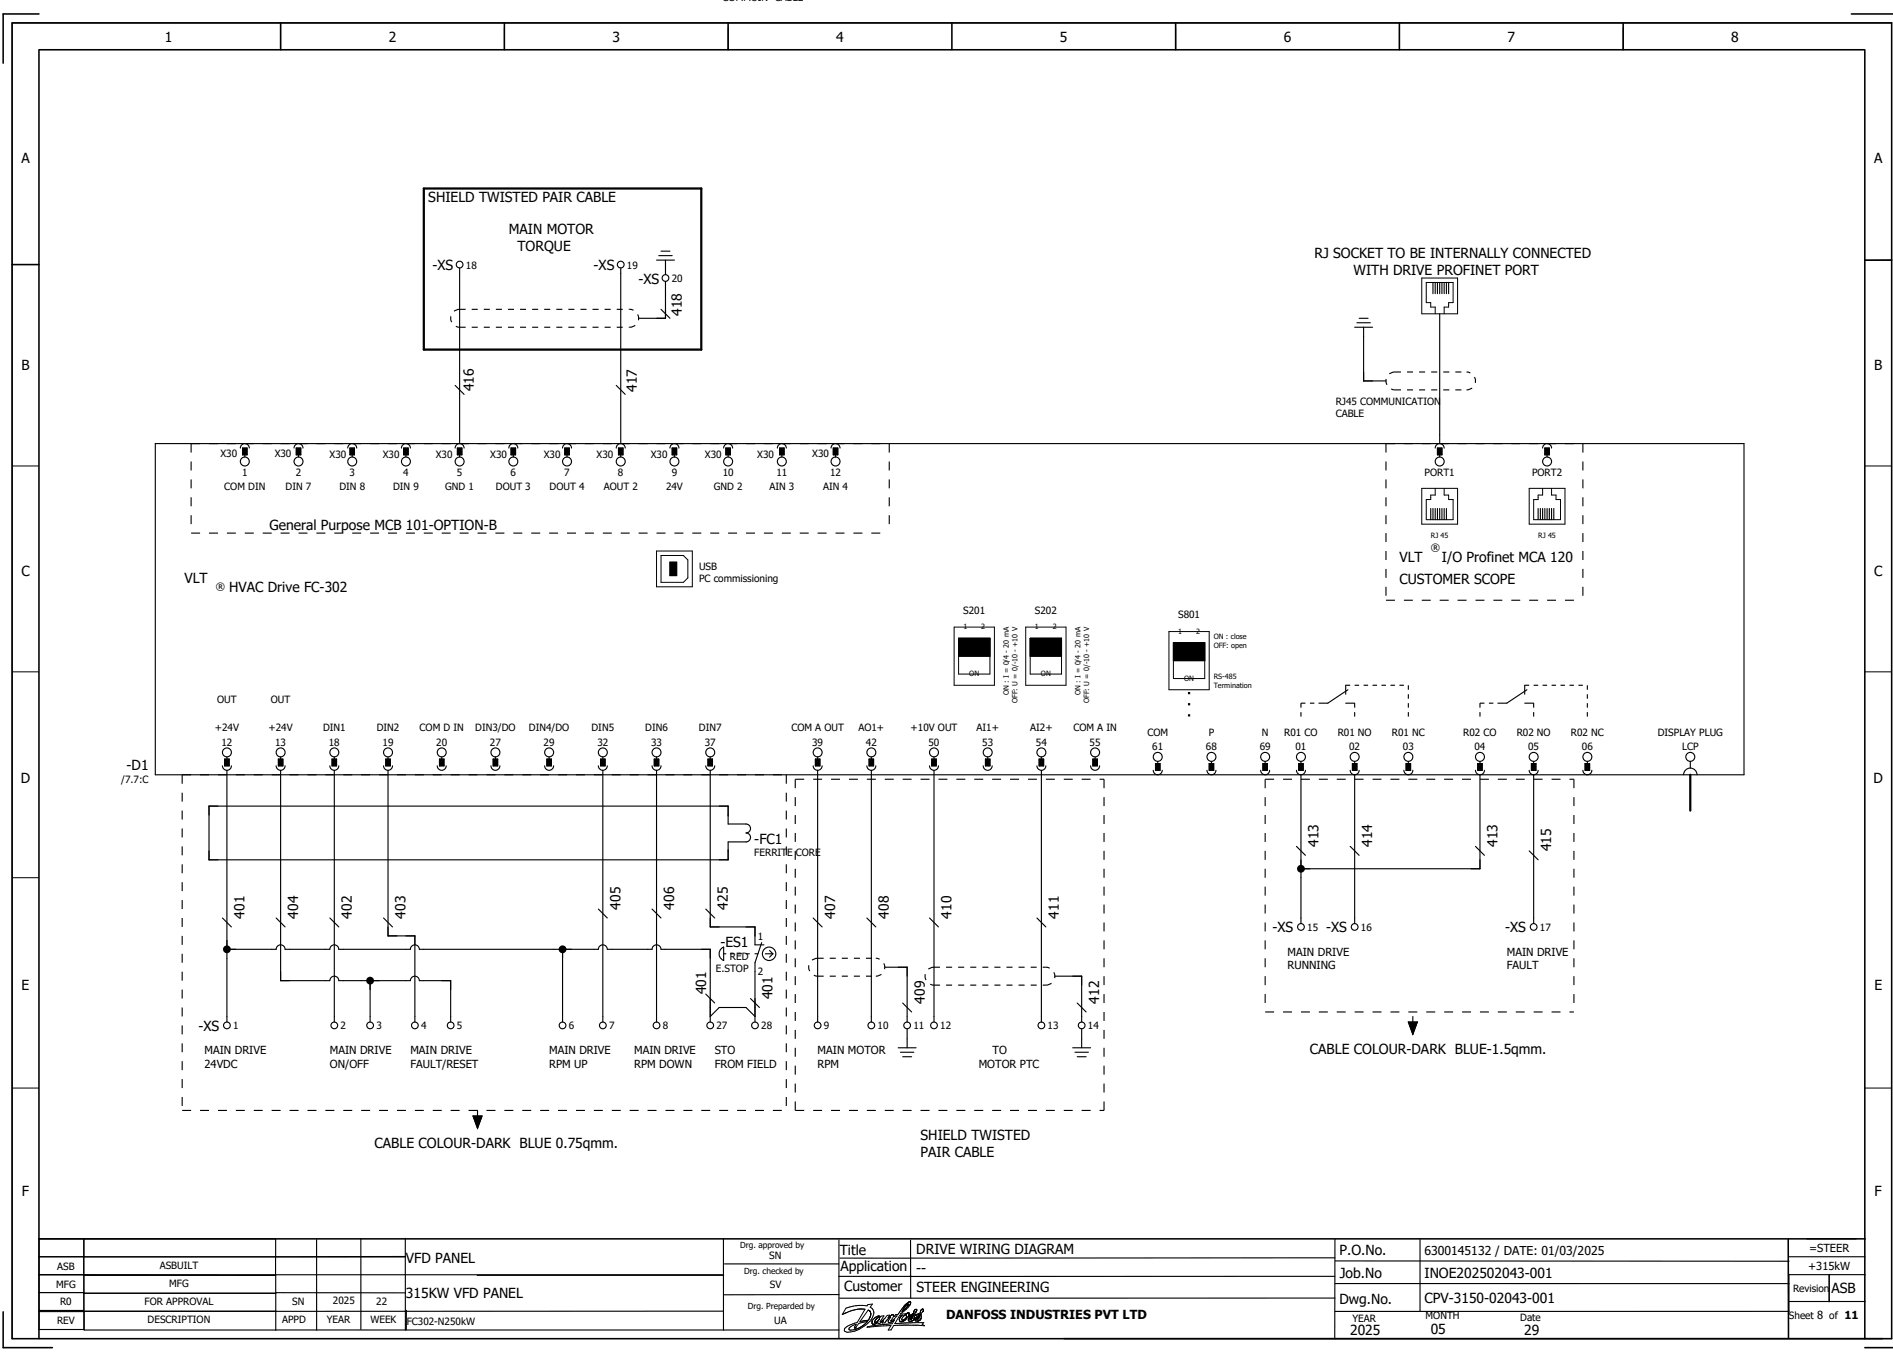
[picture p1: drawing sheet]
<svg xmlns="http://www.w3.org/2000/svg" width="423mm" height="305mm" viewBox="0 0 423 305" stroke-linecap="round" stroke-linejoin="round" font-family="sans-serif">
<g fill="none" stroke="#000" stroke-width=".35">
<path d="M2.7 5.1h420v294h-420zM8.7 3.1h-8v11M62.7 5.1v6M112.7 5.1v6M162.7 5.1v6M212.7 5.1v6M262.7 5.1v6M312.7 5.1v6M362.7 5.1v6M413.7 3.1h9.4M2.7 59.1h6M416.7 58.1h6"/>
<path d="M8.7 276.8h408M399.6 276.9l.1 22M.7 293.1v8h11M8.7 299.1v-288h408v288M90.6 280.8h-29M408.7 284.8v6M416.7 301.1h6.4"/>
</g>
<g fill="none" stroke="#000" stroke-width=".22">
<path d="M62.7 5.1v6M112.7 6.1v5M162.7 6.1v5M262.7 6.1v5M312.7 6.1v5M362.7 6.1v5M422.7 5.1h-420v294M422.7 58.1l-6 .1M317.7 62.1h8v8h-8zM320.7 70.1v-1.5h-1v-1h-1v-4.5h6v4.5h-1v1h-1v1.5M2.7 104.1h6M317.7 109.1h8v8h-8z"/>
<path d="M320.7 109.1v1.5h-1v1h-1v4.5h6v-4.5h-1v-1h-1v-1.5M341.7 109.1h8v8h-8zM344.7 109.1v1.5h-1v1h-1v4.5h6v-4.5h-1v-1h-1v-1.5M416.7 104.1h6M146.7 123.1h8v8h-8zM147.7 124.1h5l1 1v4l-1 1h-5zM149.7 125.6h1.5v3h-1.5zM2.7 150.1h6M213.2 140.1h9v13h-9zM214.2 142.6h7v8h-7zM214.2 146.6h7M229.2 140.1h9v13h-9z"/>
<path d="M230.2 142.6h7v8h-7zM230.2 146.6h7M261.2 141.1h9v13h-9zM262.2 143.6h7v8h-7zM262.2 147.6h7M416.7 150.1h6M2.7 196.1h6M2.7 243.1h6M416.7 243.1h6M189.8 296.7l.7-.5 .9-.3-.5 .7 .2 .1 .8-1 2-.4-1.3 1.1-1.6 .7a1.18 1.18 0 0 1-1.3-.1zM191.1 296.7h.1M191.8 296.8h-.1"/>
<path d="M193.1 295.1h.1M193.4 295.1h.1M194 292.7l-1.8 2.6 1.9-.3M194 292.7h.1M194 292.7l.1 .1M194.1 294.9v.1M194.1 292.8l.3 .2M194.2 292.8h.1M194.2 292.9h.1M194.3 294.6h.1M194.3 294.5l-.2 .4M194.4 293h.1"/>
<path d="M194.4 294.4l-.1 .1M194.4 294.3h.1M194.4 294.3v.1M194.4 293l.1 .1M194.5 293.1v.2M194.5 293.1h.1M194.5 294.2h.1M194.5 294.2l-.1 .1M194.5 293.2v.1M194.5 294h.1M194.5 294v.2M194.5 293.3v.7"/>
<path d="M194.6 293.4h.1M194.6 293.9h.1M194.9 295.6h.1M194.9 295.5h.1M194.9 295.8v-.7a1.84 1.84 0 0 0-1.4 1 5.5 5.5 0 0 1-4.6 1.4l-.2-.4M194.9 295.8l.1 .1M194.9 295.8h.1M195 295.8h.1M195.5 295.8l-.5 .1M195.5 295.8h.1M195.5 295.2l.1 .3 .3-.1M195.5 295.2h.1"/>
<path d="M195.6 295.1h.1M195.6 295.1l-.1 .1M195.6 295.8h.1M195.7 295.8h-.1M195.7 294.9l-.1 .2M195.7 295.5h.1M195.7 294.9h.1M195.7 295.7h.1M195.8 294.8h.1M195.8 294.8l-.1 .1M195.8 295.5h.1M195.9 295.7l-.2 .1"/>
<path d="M195.9 295.7h.1M195.9 295.4h.1M195.9 294.6l-.1 .2M195.9 294.6h.1M196 294.2h.1M196 295.4h-.1M196 295.3v.1M196.1 295.3h.1M196.1 295.2l-.1 .1M196.1 295.2h.1M196.2 294.4l-.3 .2M196.3 294.4h.2v.3"/>
<path d="M196.3 294.4h-.1M196.3 294.1h.1M196.5 294.7l-.3 .5M196.5 294.8h.1M196.5 294.5h.1M196.6 294.5h-.1M196.6 294.2h.1M196.7 294.2h.1M196.7 295.3h.1M196.7 294.2l-.5-.1-1.1 .8-.5 .1a1.86 1.86 0 0 0 .2-2.7l-.3-.2 .5-.7-1.1 .1-.1 .3h-2.6l-2.2 .5-.8 1.4 2.8-1 1.1-.2h1.2l-1.7 3a4.2 4.2 0 0 0-2.9 1.6M196.8 294.3l.1-.2 .6-.1-.8 1.3M198.2 295h.1"/>
<path d="M199 294.3h.1M199 294.3l-1.3 1.3h-.5l.3-.5-.7 .5a.39 .39 0 0 1-.4 .2 .39 .39 0 0 1-.3-.3l-.2 .2M199 294.3l-.5 .9a.39 .39 0 0 0 .3 .3 .39 .39 0 0 0 .4-.1M199.1 296.2h.1M199.1 295.1h.1M199.2 295.4h.1M199.2 295.4l.7-.5-.5 .9-4.2 .4-1.4 .2v.2l5.3-.4M199.3 293.8l-.8 .7 .3-.6h-.5l-.9 1-.7 .4M199.3 293.8h.1M199.6 293.8h.1M199.7 294.1h.1M200 295.8l6.4-.3-.3 .4 .5 .3h-6.9l-.6 1h-.6l.6-1"/>
<path d="M200 295.7v.1M201 295v.1M201 294.7h.1M201 294.6v.1M201.1 295.2h.1M201.1 294.4v.1M201.1 295.3h.2M201.2 294.4h-.1M201.2 294.3v.1M201.3 294.3l-.3 .5 .1 .5M201.3 294.2v.1M201.3 294.2l.4-.4-.7 .1-1 1.8"/>
<path d="M201.6 293v.1M201.7 295.3h.1M202.1 291.8l-1.4 1.9h-.6l-.2 .4 .6-.1-1.4 1.2 .6-1.1a.28 .28 0 0 0-.1-.3 .28 .28 0 0 0-.3 0M202.1 294l-.1 .1M202.1 293.9l-.6 .9 .3 .2 .4-.2M202.1 291.8h.1M202.1 292.2h.1M202.2 291.7h.1M202.2 291.7l-.1 .1M202.2 294.8h.1M202.2 292l-.6 1M202.2 293.8l-.1 .1"/>
<path d="M202.2 295h.1M202.2 291.6v.1M202.2 291.6h.1M202.2 292h.1M202.3 293.8h-.1M202.3 291.6h.1M202.3 291.5v.1M202.4 291.8l-.1 .1M202.5 291.4l-.2 .1M202.5 292.3l-.9 .8M202.5 294.8l-.7 .5h-.6M202.5 292.3h.1"/>
<path d="M202.5 294.5l-.3 .3M202.5 291.4h.1M202.5 294.4v.1M202.5 294.7v.1M202.5 294l.1 .3M202.5 294h.1M202.5 292.2v.1M202.5 292.2h.1M202.5 293.7v.1M202.6 291.3l-.1 .1M202.6 293.6l-.1 .4M202.6 293.6h.1"/>
<path d="M202.6 294.2h.1M202.6 291.6l-.4 .4M202.6 294.3l-.1 .1M202.6 292.1v.1M202.6 293.5v.1M202.6 292.1l-.1 .1M202.6 291.5l.4-.1-.2 .6M202.6 291.5v.1M202.7 291.2l-.2 .2M202.7 293.5h-.1M202.7 293.5h.1M202.7 291.2h.1"/>
<path d="M202.7 292l-.1 .1M202.7 292h.1M202.8 293.4h.1M202.8 293.4l-.1 .1M202.8 293.4h.4l-.2 .6h.2M202.8 291.8v.1M202.8 291.8h.1M202.9 293.3v.1M202.9 291.6h.1M203 291.6h.1M203 295.1l.3 .1h.5M203 294.7h.1"/>
<path d="M203 295.1h.1M203 294.6v.1M203.1 291l-.4 .2M203.1 294.6h.1M203.1 295.1v.1M203.1 290.9h.1M203.1 293.7v.1M203.2 294.5l-.2 .6M203.2 290.9l-.1 .1M203.2 290.9h.2M203.2 290.9h.1M203.2 294h.1"/>
<path d="M203.2 294.4v.1M203.2 291.7v.1M203.3 294.3h.1M203.3 291.6l-.8 1-1.3 1h1.3l-.2 .2M203.3 290.9h.1M203.4 291.5l-.1 .1M203.4 290.9h.1M203.4 290.9v.6M203.4 294.5v.1M203.5 294.8h.1M203.6 294.2l-.4 .2M203.6 294.2h.1"/>
<path d="M203.6 294h.1M203.6 293.8h.1M203.6 293.8l-.4 .2M203.6 294.4l-.3 .4 .4-.1M203.7 294.3l-.1 .1M203.7 294.7h.1M203.7 294h-.1M203.7 294.3l.3-.1-.1 .2M203.7 294.3h.1M203.7 294.6l-.1 .2M203.7 293.7h.1M203.7 295.2h.1"/>
<path d="M203.8 294.6h-.1M203.8 293.7h.1M203.8 294.1h.1M203.8 295.2h.1M203.8 294.1l-.2 .1M203.8 293.7l-.1 .1M203.8 293.9h.1M203.9 294h-.1M203.9 294.5l-.1 .1M203.9 293.6l-.1 .1M203.9 294.4v.1M203.9 293.6h.1"/>
<path d="M204 294.3h.1M204 294h.1M204 295.1h.1M204 293.6h.1M204 293.6h-.1M204 295.1h-.1M204 295h.1M204.1 295l-.3 .2M204.1 295h.1M204.1 293.6l-.7 .5-.6 .1-.3 .5M204.1 293.5l-.1 .1M204.1 293.6h.1"/>
<path d="M204.1 294.9v.1M204.1 293.6v.3l-.3 .2M204.1 293.4v.1M204.1 294.9h.1M204.2 294.9h-.1M204.2 294.8v.1M204.2 294.8h.1M204.3 292.9l-.2 .5M204.3 294.6h.1M204.3 294.6v.2M204.3 292.8h.1M204.4 292.8l.4-.2-.1 .6"/>
<path d="M204.4 292.8l-.2 .2M204.5 295l.1 .1M204.5 294.7v.3M204.5 293.3h.1M204.5 292.6h.1M204.5 294.7h.1M204.5 295h.1M204.6 295.1l.6 .1M204.6 295.1h.1M204.6 293.2l-.1 .1M204.6 292.6h.1M204.6 293.2h.1"/>
<path d="M204.7 293.1h.1M204.7 293.1v.1M204.8 292.6h.1M204.8 294.8h.1M204.8 294.6v.2M204.9 294.5h.1M204.9 294.6h-.1M204.9 294.5v.1M204.9 294.2v.1M205 294.2l-.5 .5M205 294.2h.1M205 294.4h.1"/>
<path d="M205.1 294.4h.1M205.2 294.3l-.3 .2M205.2 294.7l-.1 .1M205.2 294.2h.1M205.2 294.6h.1M205.2 294.6l-.3 .2M205.3 294.2h.1M205.3 294.6h.1M205.3 294h.1M205.4 295.1l-.3 .1M205.4 294.5h-.1M205.4 294.2h.1"/>
<path d="M205.4 294.5l-.1 .1M205.4 294.4v.1M205.4 294l-.4 .2M205.5 294.3h.1M205.5 294.3l-.1 .1M205.5 294.3v-.2l-.4 .2M205.5 294.2h.1M205.5 295h.1M205.6 295l-.3 .1M205.6 293.9l-.2 .1M205.6 293.9h.1M205.6 293.9v-.3l-1.2 .4-.1 .6"/>
<path d="M205.6 295h-.1M205.6 294.9v.1M205.7 294.9h-.1M205.7 294.8h.1M205.7 292.9a.55 .55 0 0 1-.6 .7l-.7 .2 .1-.5M205.7 294.8v.1M205.7 293h.1M205.8 292.8l-.1 .1M205.8 294.6l-.1 .3M205.8 294.6h.1M205.9 292.7h.1M205.9 292.7l-.2 .2"/>
<path d="M206 292.6l-.1 .1M206.1 292.5l-.1 .1M206.2 293h.1M206.3 292.5l-.3 .1M206.3 292.5v.1M206.3 293h.1M206.3 292.9h.1M206.3 292.6h.1M206.3 292.6v.3l-.4 .5-.1 1.2"/>
</g>
<g fill="none" stroke="#000" stroke-width=".25">
<path d="M102.7 59.9v39.2M138.7 59.9v39.2M146.7 58.1h4M147.2 57.1h3M147.7 56.1h2M148.7 58.1v3.3M147.7 69.1l2 2M148.7 62.9v8.2h-6M302.7 73.1h4M303.2 72.1h3M303.7 71.1h2M304.7 73.1v12h5"/>
<path d="M320.2 63.1v2.5M320.7 63.1v2.5M321.2 63.1v2.5M321.7 63.1v2.5M321.7 70.1v29M322.2 63.1v2.5M322.7 63.1v2.5M323.2 63.1v2.5M323.7 63.1v2.5M34.7 99.1h355v74h-355zM101.7 86.1l2 2M137.7 86.1l2 2"/>
<path d="M53.7 100.1a1 1 0 0 1 1-1 1 1 0 0 1 1 1M54.2 100.1h1v1.5h-1zM54.7 101.6v.5M65.7 100.1a1 1 0 0 1 1-1 1 1 0 0 1 1 1M66.2 100.1h1v1.5h-1zM66.7 101.6v.5M77.7 100.1a1 1 0 0 1 1-1 1 1 0 0 1 1 1M78.2 100.1h1v1.5h-1zM78.7 101.6v.5M89.7 100.1a1 1 0 0 1 1-1 1 1 0 0 1 1 1M90.2 100.1h1v1.5h-1zM90.7 101.6v.5"/>
<path d="M101.7 100.1a1 1 0 0 1 1-1 1 1 0 0 1 1 1M102.2 100.1h1v1.5h-1zM102.7 101.6v.5M113.7 100.1a1 1 0 0 1 1-1 1 1 0 0 1 1 1M114.2 100.1h1v1.5h-1zM114.7 101.6v.5M125.7 100.1a1 1 0 0 1 1-1 1 1 0 0 1 1 1M126.2 100.1h1v1.5h-1zM126.7 101.6v.5M137.7 100.1a1 1 0 0 1 1-1 1 1 0 0 1 1 1M138.2 100.1h1v1.5h-1zM138.7 101.6v.5"/>
<path d="M149.7 100.1a1 1 0 0 1 1-1 1 1 0 0 1 1 1M150.2 100.1h1v1.5h-1zM150.7 101.6v.5M161.7 100.1a1 1 0 0 1 1-1 1 1 0 0 1 1 1M162.2 100.1h1v1.5h-1zM162.7 101.6v.5M173.7 100.1a1 1 0 0 1 1-1 1 1 0 0 1 1 1M174.2 100.1h1v1.5h-1zM174.7 101.6v.5M185.7 100.1a1 1 0 0 1 1-1 1 1 0 0 1 1 1M186.2 100.1h1v1.5h-1zM186.7 101.6v.5"/>
<path d="M319.7 113.6v2.5M320.2 113.6v2.5M320.7 100.1a1 1 0 0 1 1-1 1 1 0 0 1 1 1M320.7 113.6v2.5M321.2 100.1h1v1.5h-1zM321.2 113.6v2.5M321.7 101.6v.5M321.7 113.6v2.5M322.2 113.6v2.5M322.7 113.6v2.5M323.2 113.6v2.5M343.7 113.6v2.5"/>
<path d="M344.2 113.6v2.5M344.7 100.1a1 1 0 0 1 1-1 1 1 0 0 1 1 1M344.7 113.6v2.5M345.2 100.1h1v1.5h-1zM345.2 113.6v2.5M345.7 101.6v.5M345.7 113.6v2.5M346.2 113.6v2.5M346.7 113.6v2.5M347.2 113.6v2.5M300.7 157.1h2M300.7 153.1v2"/>
<path d="M301.2 154.1l-4.5 3h-2M340.7 157.1h2M340.7 153.1v2M341.2 154.1l-4.5 3h-2M49.7 171.1a1 1 0 0 0 1 1 1 1 0 0 0 1-1M50.2 169.6h1v1.5h-1zM50.7 169.1v.5M50.7 172.1v56.3M61.7 171.1a1 1 0 0 0 1 1 1 1 0 0 0 1-1M62.2 169.6h1v1.5h-1zM62.7 172.1v47h11a1 1 0 0 1 1-1 1 1 0 0 1 1 1h16a1 1 0 0 1 1-1 1 1 0 0 1 1 1h7v9.3M62.7 169.1v.5"/>
<path d="M73.7 171.1a1 1 0 0 0 1 1 1 1 0 0 0 1-1M74.2 169.6h1v1.5h-1zM74.7 169.1v.5M74.7 172.1v56.3M85.7 171.1a1 1 0 0 0 1 1 1 1 0 0 0 1-1M86.2 169.6h1v1.5h-1zM86.7 172.1v37h6v19.3M86.7 169.1v.5M97.7 171.1a1 1 0 0 0 1 1 1 1 0 0 0 1-1M98.2 169.6h1v1.5h-1zM98.7 169.1v.5M109.7 171.1a1 1 0 0 0 1 1 1 1 0 0 0 1-1"/>
<path d="M110.2 169.6h1v1.5h-1zM110.7 169.1v.5M121.7 171.1a1 1 0 0 0 1 1 1 1 0 0 0 1-1M122.2 169.6h1v1.5h-1zM122.7 169.1v.5M133.7 171.1a1 1 0 0 0 1 1 1 1 0 0 0 1-1M134.2 169.6h1v1.5h-1zM134.7 169.1v.5M134.7 172.1v56.3M145.7 171.1a1 1 0 0 0 1 1 1 1 0 0 0 1-1M146.2 169.6h1v1.5h-1zM146.7 169.1v.5"/>
<path d="M146.7 172.1v56.3M157.7 171.1a1 1 0 0 0 1 1 1 1 0 0 0 1-1M158.2 169.6h1v1.5h-1zM158.7 169.1v.5M158.7 172.1v35h10v4h2M181.7 171.1a1 1 0 0 0 1 1 1 1 0 0 0 1-1M182.2 169.6h1v1.5h-1zM182.7 169.1v.5M182.7 172.1v56.3M193.7 171.1a1 1 0 0 0 1 1 1 1 0 0 0 1-1M194.2 169.6h1v1.5h-1zM194.7 169.1v.5"/>
<path d="M194.7 172.1v56.3M207.7 171.1a1 1 0 0 0 1 1 1 1 0 0 0 1-1M208.2 169.6h1v1.5h-1zM208.7 169.1v.5M208.7 172.1v56.3M219.7 171.1a1 1 0 0 0 1 1 1 1 0 0 0 1-1M220.2 169.6h1v1.5h-1zM220.7 169.1v.5M231.7 171.1a1 1 0 0 0 1 1 1 1 0 0 0 1-1M232.2 169.6h1v1.5h-1zM232.7 169.1v.5M232.7 172.1v56.3"/>
<path d="M243.7 171.1a1 1 0 0 0 1 1 1 1 0 0 0 1-1M244.2 169.6h1v1.5h-1zM244.7 169.1v.5M257.7 172.1a1 1 0 0 0 1 1 1 1 0 0 0 1-1M258.2 170.6h1v1.5h-1zM258.7 170.1v.5M269.7 172.1a1 1 0 0 0 1 1 1 1 0 0 0 1-1M270.2 170.6h1v1.5h-1zM270.7 170.1v.5M281.7 172.1a1 1 0 0 0 1 1 1 1 0 0 0 1-1M282.2 170.6h1v1.5h-1zM282.7 170.1v.5"/>
<path d="M289.7 172.1a1 1 0 0 0 1 1 1 1 0 0 0 1-1M290.2 170.6h1v1.5h-1zM290.7 170.1v.5M290.7 173.1v33.3M301.7 172.1a1 1 0 0 0 1 1 1 1 0 0 0 1-1M302.2 170.6h1v1.5h-1zM302.7 170.1v.5M302.7 173.1v33.3M313.7 172.1a1 1 0 0 0 1 1 1 1 0 0 0 1-1M314.2 170.6h1v1.5h-1zM314.7 170.1v.5M329.7 172.1a1 1 0 0 0 1 1 1 1 0 0 0 1-1"/>
<path d="M330.2 170.6h1v1.5h-1zM330.7 173.1v21h-40M330.7 170.1v.5M341.7 172.1a1 1 0 0 0 1 1 1 1 0 0 0 1-1M342.2 170.6h1v1.5h-1zM342.7 170.1v.5M342.7 173.1v33.3M353.7 172.1a1 1 0 0 0 1 1 1 1 0 0 0 1-1M354.2 170.6h1v1.5h-1zM354.7 170.1v.5M376.2 173.1a1.5 1.5 0 0 1 1.5-1.5 1.5 1.5 0 0 1 1.5 1.5M377.7 170.1v1.5"/>
<path d="M46.7 180.1h116v4h4a1 1 0 0 1 1 1 1 1 0 0 1-1 1 1 1 0 0 1 1 1 1 1 0 0 1-1 1h-4v4h-116zM289.7 189.1l2 2M301.7 189.1l2 2M329.7 189.1l2 2M341.7 190.1l2 2M49.7 205.1l2 2M50.7 212.1h11a1 1 0 0 1 1-1 1 1 0 0 1 1 1h10a1 1 0 0 1 1-1 1 1 0 0 1 1 1h16a1 1 0 0 1 1-1 1 1 0 0 1 1 1h40a1 1 0 0 1 1-1 1 1 0 0 1 1 1h10a1 1 0 0 1 1-1 1 1 0 0 1 1 1h11v16.3M61.7 205.1l2 2M73.7 205.1l2 2M82.7 219.1v9.3M85.7 205.1l2 2M125.7 212.1v16.3"/>
<path d="M133.7 203.1l2 2M145.7 203.1l2 2M157.7 203.1l2 2M161 212.1l.7-.5v3a1.61 1.61 0 0 1-.7-2.5zM161.7 213.1h.5M163.2 213.1h.8M165 213.1h.7M166.7 213.1h.8M168.7 213.1h.7M170.2 210.6l-1.5 4.5v13.3M171 213.1h1.7M172 212.4l.7 .7"/>
<path d="M172.7 213.1l-.7 .8M181.7 205.1l2 2M193.7 205.1l2 2M197.7 216.1h5v12.3M207.7 205.1l2 2M231.7 205.1l2 2M235.7 218.1h6v10.3M157.7 222.1l2 2M158.7 227.1l2-2h6l2 2M167.7 223.1l2 2M200.7 234.1h4M201.2 235.1h3"/>
<path d="M201.7 236.1h2M201.7 224.1l2 2M202.7 229.9v4.2M239.7 234.1h4M240.2 235.1h3M240.7 236.1h2M240.7 224.1l2 2M241.7 229.9v4.2M314.7 228.4h2l-1 2.7zM315.7 227.1v1.3M105.7 249.4h2l-1 2.7zM106.7 248.1v1.3"/>
<path d="M18.7 276.8v16h-10v-16h52.9v4h-52.9M70.7 277l.1 20.2M80.6 276.8v20.2M90.6 276.7v20.5M161.7 276.8v20.4M187.5 277.1v21.9M203.5 277.2v12.8M298.3 276.9v22.2M317.3 277v16M403.7 276.8h11M8.7 293.1h10v4h-10zM8.7 288.8h10"/>
<path d="M18.7 284.8h-10l52.8 .1M18.7 289h42.9M61.6 280.8v4.1h-42.9M61.6 293h-42.8v4.2h168.6M61.8 288.8l28.7 .1M90.8 292.8v4.3M106.7 285h55M161.4 284.8h-99.6M161.6 293h-142.9v-8h42.9v12.2M161.9 282.4h25.5M187.4 289.3h-25.6M187.8 281.1h15.6"/>
<path d="M298.2 281l-94.7 .1M298.3 285.2h-110.8M298.3 290l-110.6 .1M298.4 286.8h101.3M298.4 281.7l101.3 .1M399.7 280.8h17M399.7 290.8h17M399.8 293h-101.4M416.7 284.8h-17v8"/>
<circle cx="102.7" cy="59.1" r=".75"/>
<circle cx="138.7" cy="59.1" r=".75"/>
<circle cx="148.7" cy="62.1" r=".75"/>
<circle cx="54.7" cy="103.1" r="1"/>
<circle cx="66.7" cy="103.1" r="1"/>
<circle cx="78.7" cy="103.1" r="1"/>
<circle cx="90.7" cy="103.1" r="1"/>
<circle cx="102.7" cy="103.1" r="1"/>
<circle cx="114.7" cy="103.1" r="1"/>
<circle cx="126.7" cy="103.1" r="1"/>
<circle cx="138.7" cy="103.1" r="1"/>
<circle cx="150.7" cy="103.1" r="1"/>
<circle cx="162.7" cy="103.1" r="1"/>
<circle cx="174.7" cy="103.1" r="1"/>
<circle cx="186.7" cy="103.1" r="1"/>
<circle cx="321.7" cy="103.1" r="1"/>
<circle cx="345.7" cy="103.1" r="1"/>
<circle cx="50.7" cy="168.1" r="1"/>
<circle cx="62.7" cy="168.1" r="1"/>
<circle cx="74.7" cy="168.1" r="1"/>
<circle cx="86.7" cy="168.1" r="1"/>
<circle cx="98.7" cy="168.1" r="1"/>
<circle cx="110.7" cy="168.1" r="1"/>
<circle cx="122.7" cy="168.1" r="1"/>
<circle cx="134.7" cy="168.1" r="1"/>
<circle cx="146.7" cy="168.1" r="1"/>
<circle cx="158.7" cy="168.1" r="1"/>
<circle cx="182.7" cy="168.1" r="1"/>
<circle cx="194.7" cy="168.1" r="1"/>
<circle cx="208.7" cy="168.1" r="1"/>
<circle cx="220.7" cy="168.1" r="1"/>
<circle cx="232.7" cy="168.1" r="1"/>
<circle cx="244.7" cy="168.1" r="1"/>
<circle cx="258.7" cy="169.1" r="1"/>
<circle cx="270.7" cy="169.1" r="1"/>
<circle cx="282.7" cy="169.1" r="1"/>
<circle cx="290.7" cy="169.1" r="1"/>
<circle cx="302.7" cy="169.1" r="1"/>
<circle cx="314.7" cy="169.1" r="1"/>
<circle cx="330.7" cy="169.1" r="1"/>
<circle cx="342.7" cy="169.1" r="1"/>
<circle cx="354.7" cy="169.1" r="1"/>
<circle cx="377.7" cy="169.1" r="1"/>
<circle cx="171.9" cy="213.1" r="1.5"/>
<circle cx="290.7" cy="207.1" r=".75"/>
<circle cx="302.7" cy="207.1" r=".75"/>
<circle cx="342.7" cy="207.1" r=".75"/>
<circle cx="50.7" cy="229.1" r=".75"/>
<circle cx="74.7" cy="229.1" r=".75"/>
<circle cx="82.7" cy="229.1" r=".75"/>
<circle cx="92.7" cy="229.1" r=".75"/>
<circle cx="100.7" cy="229.1" r=".75"/>
<circle cx="125.7" cy="229.1" r=".75"/>
<circle cx="134.7" cy="229.1" r=".75"/>
<circle cx="146.7" cy="229.1" r=".75"/>
<circle cx="158.7" cy="229.1" r=".75"/>
<circle cx="168.7" cy="229.1" r=".75"/>
<circle cx="182.7" cy="229.1" r=".75"/>
<circle cx="194.7" cy="229.1" r=".75"/>
<circle cx="202.7" cy="229.1" r=".75"/>
<circle cx="208.7" cy="229.1" r=".75"/>
<circle cx="232.7" cy="229.1" r=".75"/>
<circle cx="241.7" cy="229.1" r=".75"/>
</g>
<path d="M265.7 154.6v6.5" fill="none" stroke="#000" stroke-width=".5" stroke-dasharray=".5 2 .5 2" stroke-linecap="butt"/>
<g fill="#000" stroke="#000" stroke-width=".22">
<path d="M54.2 100.1h1v1.5h-1zM66.2 100.1h1v1.5h-1zM78.2 100.1h1v1.5h-1zM90.2 100.1h1v1.5h-1zM102.2 100.1h1v1.5h-1zM114.2 100.1h1v1.5h-1zM126.2 100.1h1v1.5h-1zM138.2 100.1h1v1.5h-1zM150.2 100.1h1v1.5h-1zM162.2 100.1h1v1.5h-1zM174.2 100.1h1v1.5h-1zM186.2 100.1h1v1.5h-1z"/>
<path d="M321.2 100.1h1v1.5h-1zM345.2 100.1h1v1.5h-1zM149.7 125.6h1.5v3h-1.5zM214.2 142.6h7v4h-7zM230.2 142.6h7v4h-7zM262.2 143.6h7v4h-7zM50.2 169.6h1v1.5h-1zM62.2 169.6h1v1.5h-1zM74.2 169.6h1v1.5h-1zM86.2 169.6h1v1.5h-1zM98.2 169.6h1v1.5h-1zM110.2 169.6h1v1.5h-1z"/>
<path d="M122.2 169.6h1v1.5h-1zM134.2 169.6h1v1.5h-1zM146.2 169.6h1v1.5h-1zM158.2 169.6h1v1.5h-1zM182.2 169.6h1v1.5h-1zM194.2 169.6h1v1.5h-1zM208.2 169.6h1v1.5h-1zM220.2 169.6h1v1.5h-1zM232.2 169.6h1v1.5h-1zM244.2 169.6h1v1.5h-1zM258.2 170.6h1v1.5h-1zM270.2 170.6h1v1.5h-1z"/>
<path d="M282.2 170.6h1v1.5h-1zM290.2 170.6h1v1.5h-1zM302.2 170.6h1v1.5h-1zM314.2 170.6h1v1.5h-1zM330.2 170.6h1v1.5h-1zM342.2 170.6h1v1.5h-1zM354.2 170.6h1v1.5h-1zM314.7 228.4h2l-1 2.7zM105.7 249.4h2l-1 2.7z"/>
</g>
<path d="M290.7 157.1v4M290.7 157.1h4M300.7 153.1h2M302.7 153.1h12M302.7 157.1v4M314.7 153.1v8M330.7 157.1v4M330.7 157.1h4M340.7 153.1h2M342.7 153.1h12M342.7 157.1v4M354.7 153.1v8" fill="none" stroke="#000" stroke-width=".25" stroke-dasharray="1 1" stroke-linecap="butt"/>
<path d="M94.7 42.1h62v36h-62zM377.7 173.1v8" fill="none" stroke="#000" stroke-width=".5"/>
<g fill="#000">
<circle cx="290.7" cy="194.1" r=".88"/>
<circle cx="50.7" cy="212.1" r=".88"/>
<circle cx="82.7" cy="219.1" r=".87"/>
<circle cx="125.7" cy="212.1" r=".88"/>
</g>
<g fill="none" stroke="#000" stroke-width=".25" stroke-dasharray="2 2" stroke-linecap="butt">
<path d="M42.7 99.1h156M42.7 99.1v20M198.7 99.1v20M309.7 99.1h44M309.7 99.1v35M353.7 99.1v35M42.7 119.1h156M309.7 134.1h44M40.7 173.1h135M40.7 173.1v75M175.7 173.1v75M177.7 174.1h69"/>
<path d="M177.7 174.1v74M246.7 174.1v74M282.7 174.1h69M282.7 174.1v52M351.7 174.1v52M282.7 226.1h69M40.7 248.1h135M177.7 248.1h69"/>
</g>
<g fill="none" stroke="#000" stroke-width=".25" stroke-dasharray="1.4 1.4" stroke-linecap="butt">
<path d="M102.7 73.1h38M102.7 69.1h38M102.7 69.1a2 2 0 0 0-2 2 2 2 0 0 0 2 2M140.7 73.1a2 2 0 0 0 2-2 2 2 0 0 0-2-2M311.7 87.1h16M311.7 83.1h16M311.7 83.1a2 2 0 0 0-2 2 2 2 0 0 0 2 2M327.7 87.1a2 2 0 0 0 2-2 2 2 0 0 0-2-2M182.7 218.1h13M182.7 214.1h13M182.7 214.1a2 2 0 0 0-2 2 2 2 0 0 0 2 2M195.7 218.1a2 2 0 0 0 2-2 2 2 0 0 0-2-2"/>
<path d="M208.7 216.1h25M208.7 216.1a2 2 0 0 0-2 2 2 2 0 0 0 2 2M208.7 220.1h25M233.7 220.1a2 2 0 0 0 2-2 2 2 0 0 0-2-2"/>
</g>
<g font-size="3.1">
<text x="36.9" y="9.4">1</text>
<text x="86.9" y="9.4">2</text>
<text x="136.9" y="9.4">3</text>
<text x="186.9" y="9.4">4</text>
<text x="236.9" y="9.4">5</text>
<text x="286.9" y="9.4">6</text>
<text x="336.9" y="9.4">7</text>
<text x="386.9" y="9.4">8</text>
<text x="4.8" y="36.4">A</text>
<text x="418.8" y="36.4">A</text>
<text x="95.7" y="45.2">SHIELD TWISTED PAIR CABLE</text>
<text x="113.7" y="52.2">MAIN MOTOR</text>
<text x="115.6" y="56">TORQUE</text>
<text x="293.7" y="57.7">RJ SOCKET TO BE INTERNALLY CONNECTED</text>
<text x="96.6" y="60.4">-XS</text>
<text x="132.6" y="60.4">-XS</text>
<text x="142.6" y="63.4">-XS</text>
<text x="302.5" y="61.5">WITH DRIVE PROFINET PORT</text>
<text x="152.3" y="70.6" transform="rotate(-90 152.3 70.6)">418</text>
<text x="4.8" y="82.6">B</text>
<text x="418.8" y="82.6">B</text>
<text x="105.9" y="87.4" transform="rotate(-90 105.9 87.4)">416</text>
<text x="142.3" y="87.6" transform="rotate(-90 142.3 87.6)">417</text>
<text x="60.2" y="118.5">General Purpose MCB 101-OPTION-B</text>
<text x="312.7" y="125.5">VLT</text>
<text x="322.2" y="125.5">I/O Profinet MCA 120</text>
<text x="4.8" y="128.8">C</text>
<text x="41.2" y="130.2">VLT</text>
<text x="312.7" y="130.5">CUSTOMER SCOPE</text>
<text x="418.8" y="128.8">C</text>
<text x="51.2" y="132.2">HVAC Drive FC-302</text>
<text x="28.3" y="172">-D1</text>
<text x="4.7" y="174.9">D</text>
<text x="418.7" y="174.9">D</text>
<text x="168.6" y="188.5">-FC1</text>
<text x="294.6" y="189.2" transform="rotate(-90 294.6 189.2)">413</text>
<text x="306.6" y="189.2" transform="rotate(-90 306.6 189.2)">414</text>
<text x="334.6" y="189.2" transform="rotate(-90 334.6 189.2)">413</text>
<text x="346.6" y="190.2" transform="rotate(-90 346.6 190.2)">415</text>
<text x="138.6" y="203.2" transform="rotate(-90 138.6 203.2)">405</text>
<text x="150.6" y="203.2" transform="rotate(-90 150.6 203.2)">406</text>
<text x="162.6" y="203.2" transform="rotate(-90 162.6 203.2)">425</text>
<text x="54.6" y="205.2" transform="rotate(-90 54.6 205.2)">401</text>
<text x="66.6" y="205.2" transform="rotate(-90 66.6 205.2)">404</text>
<text x="78.6" y="205.2" transform="rotate(-90 78.6 205.2)">402</text>
<text x="90.6" y="205.2" transform="rotate(-90 90.6 205.2)">403</text>
<text x="186.6" y="205.2" transform="rotate(-90 186.6 205.2)">407</text>
<text x="198.6" y="205.2" transform="rotate(-90 198.6 205.2)">408</text>
<text x="212.6" y="205.2" transform="rotate(-90 212.6 205.2)">410</text>
<text x="236.6" y="205.2" transform="rotate(-90 236.6 205.2)">411</text>
<text x="284.3" y="208.4">-XS</text>
<text x="296.3" y="208.4">-XS</text>
<text x="336.3" y="208.4">-XS</text>
<text x="161" y="211.6">-ES1</text>
<text x="4.8" y="221.1">E</text>
<text x="418.8" y="221.1">E</text>
<text x="157.8" y="222.1" transform="rotate(-90 157.8 222.1)">401</text>
<text x="172.6" y="223.2" transform="rotate(-90 172.6 223.2)">401</text>
<text x="206.6" y="224.2" transform="rotate(-90 206.6 224.2)">409</text>
<text x="245.6" y="224.2" transform="rotate(-90 245.6 224.2)">412</text>
<text x="44.3" y="230.4">-XS</text>
<text x="292.7" y="235.5">CABLE COLOUR-DARK BLUE-1.5qmm.</text>
<text x="83.7" y="256.5">CABLE COLOUR-DARK BLUE 0.75qmm.</text>
<text x="205.7" y="254.7">SHIELD TWISTED</text>
<text x="205.7" y="258.5">PAIR CABLE</text>
<text x="4.9" y="267.3">F</text>
<text x="418.9" y="267.3">F</text>
<text x="187.7" y="280.4">Title</text>
<text x="204.7" y="280.2">DRIVE WIRING DIAGRAM</text>
<text x="299.3" y="280.4">P.O.No.</text>
<text x="90.7" y="282.1">VFD PANEL</text>
<text x="187.8" y="284">Application</text>
<text x="204.7" y="284.3">--</text>
<text x="299.4" y="285.6">Job.No</text>
<text x="318.3" y="285.6">INOE202502043-001</text>
<text x="90.7" y="290.1">315KW VFD PANEL</text>
<text x="188.6" y="288.4">Customer</text>
<text x="204.8" y="288.8">STEER ENGINEERING</text>
<text x="299.3" y="291.4">Dwg.No.</text>
<text x="318.3" y="291">CPV-3150-02043-001</text>
<text x="409.3" y="289">ASB</text>
<text x="301.7" y="298.4">2025</text>
<text x="319.7" y="298.1">05</text>
<text x="340.6" y="298.3">29</text>
</g>
<text font-size="2.8" x="211.4" y="294.7">DANFOSS INDUSTRIES PVT LTD</text>
<text font-size="2.7" x="318.3" y="280.5">6300145132 / DATE: 01/03/2025</text>
<g font-size="2.5">
<text x="287.7" y="213.6">MAIN DRIVE</text>
<text x="336.7" y="213.6">MAIN DRIVE</text>
<text x="287.7" y="216.6">RUNNING</text>
<text x="336.7" y="216.6">FAULT</text>
<text x="45.7" y="235.6">MAIN DRIVE</text>
<text x="45.7" y="238.6">24VDC</text>
<text x="73.7" y="235.6">MAIN DRIVE</text>
<text x="73.7" y="238.6">ON/OFF</text>
<text x="91.7" y="235.6">MAIN DRIVE</text>
<text x="91.7" y="238.6">FAULT/RESET</text>
<text x="122.7" y="235.6">MAIN DRIVE</text>
<text x="122.7" y="238.6">RPM UP</text>
<text x="141.7" y="235.6">MAIN DRIVE</text>
<text x="141.7" y="238.6">RPM DOWN</text>
<text x="159.7" y="235.6">STO</text>
<text x="159.7" y="238.6">FROM FIELD</text>
<text x="182.7" y="235.6">MAIN MOTOR</text>
<text x="182.7" y="238.6">RPM</text>
<text x="218.7" y="238.6">MOTOR PTC</text>
<text x="221.8" y="235.6">TO</text>
<text x="404.3" y="279.8">=STEER</text>
<text x="404.1" y="283.8">+315kW</text>
</g>
<g font-size="2.2">
<text x="161.5" y=".2">COMMUIN -CABLE</text>
<text x="104.1" y="60">18</text>
<text x="140.1" y="60">19</text>
<text x="150.1" y="63">20</text>
<text x="298.5" y="90.5">RJ45 COMMUNICATION</text>
<text x="298.5" y="93.2">CABLE</text>
<text x="49.3" y="102.2">X30</text>
<text x="54.1" y="106.4">1</text>
<text x="61.4" y="102.2">X30</text>
<text x="66.1" y="106.4">2</text>
<text x="73.6" y="102.2">X30</text>
<text x="78.1" y="106.4">3</text>
<text x="85.5" y="102.2">X30</text>
<text x="90.1" y="106.4">4</text>
<text x="97.4" y="102.3">X30</text>
<text x="102.1" y="106.4">5</text>
<text x="109.5" y="102.2">X30</text>
<text x="114.1" y="106.4">6</text>
<text x="121.5" y="102.3">X30</text>
<text x="126.1" y="106.4">7</text>
<text x="133.3" y="102.3">X30</text>
<text x="138.1" y="106.4">8</text>
<text x="145.4" y="102.4">X30</text>
<text x="150.1" y="106.4">9</text>
<text x="157.5" y="102.4">X30</text>
<text x="161.5" y="106.4">10</text>
<text x="169.2" y="102.3">X30</text>
<text x="173.5" y="106.4">11</text>
<text x="181.5" y="102.2">X30</text>
<text x="185.5" y="106.4">12</text>
<text x="318.3" y="106.4">PORT1</text>
<text x="342.3" y="106.4">PORT2</text>
<text x="50.1" y="109.6">COM DIN</text>
<text x="63.8" y="109.6">DIN 7</text>
<text x="75.8" y="109.6">DIN 8</text>
<text x="87.8" y="109.6">DIN 9</text>
<text x="99.5" y="109.6">GND 1</text>
<text x="110.8" y="109.6">DOUT 3</text>
<text x="122.8" y="109.6">DOUT 4</text>
<text x="134.9" y="109.6">AOUT 2</text>
<text x="148.8" y="109.6">24V</text>
<text x="159.5" y="109.6">GND 2</text>
<text x="171.9" y="109.6">AIN 3</text>
<text x="183.9" y="109.6">AIN 4</text>
<text x="319.7" y="123.2">®</text>
<text x="48.2" y="131.9">®</text>
<text x="156.2" y="127.4">USB</text>
<text x="156.2" y="130.1">PC commissioning</text>
<text x="215.3" y="137.1">S201</text>
<text x="231.3" y="137.1">S202</text>
<text x="263.3" y="138.1">S801</text>
<text x="48.5" y="157.1">OUT</text>
<text x="60.5" y="157.1">OUT</text>
<text x="48" y="163.4">+24V</text>
<text x="49.5" y="166.7">12</text>
<text x="60" y="163.4">+24V</text>
<text x="61.5" y="166.7">13</text>
<text x="72.2" y="163.4">DIN1</text>
<text x="73.5" y="166.7">18</text>
<text x="84.2" y="163.4">DIN2</text>
<text x="85.5" y="166.7">19</text>
<text x="93.8" y="163.4">COM D IN</text>
<text x="97.5" y="166.7">20</text>
<text x="106.2" y="163.4">DIN3/DO</text>
<text x="109.5" y="166.7">27</text>
<text x="118.2" y="163.4">DIN4/DO</text>
<text x="121.5" y="166.7">29</text>
<text x="132.2" y="163.4">DIN5</text>
<text x="133.5" y="166.7">32</text>
<text x="144.2" y="163.4">DIN6</text>
<text x="145.5" y="166.7">33</text>
<text x="156.2" y="163.4">DIN7</text>
<text x="157.5" y="166.7">37</text>
<text x="176.8" y="163.4">COM A OUT</text>
<text x="181.5" y="166.7">39</text>
<text x="191.8" y="163.4">AO1+</text>
<text x="193.5" y="166.7">42</text>
<text x="203.5" y="163.4">+10V OUT</text>
<text x="207.5" y="166.7">50</text>
<text x="218.2" y="163.4">AI1+</text>
<text x="219.5" y="166.7">53</text>
<text x="230.2" y="163.4">AI2+</text>
<text x="231.5" y="166.7">54</text>
<text x="239.9" y="163.4">COM A IN</text>
<text x="243.5" y="166.7">55</text>
<text x="256.4" y="164.4">COM</text>
<text x="257.5" y="167.7">61</text>
<text x="269.5" y="167.7">68</text>
<text x="270.1" y="164.4">P</text>
<text x="281.5" y="167.7">69</text>
<text x="282" y="164.4">N</text>
<text x="287" y="164.4">R01 CO</text>
<text x="289.5" y="167.7">01</text>
<text x="298.9" y="164.4">R01 NO</text>
<text x="301.5" y="167.7">02</text>
<text x="311" y="164.4">R01 NC</text>
<text x="313.5" y="167.7">03</text>
<text x="327" y="164.4">R02 CO</text>
<text x="329.5" y="167.7">04</text>
<text x="338.9" y="164.4">R02 NO</text>
<text x="341.5" y="167.7">05</text>
<text x="351" y="164.4">R02 NC</text>
<text x="353.5" y="167.7">06</text>
<text x="370.4" y="164.4">DISPLAY PLUG</text>
<text x="375.9" y="167.7">LCP</text>
<text x="27.1" y="174.9">/7.7:C</text>
<text x="168.6" y="191.4">FERRITE CORE</text>
<text x="292.1" y="208">15</text>
<text x="304.1" y="208">16</text>
<text x="344.1" y="208">17</text>
<text x="163.1" y="214.5">RED</text>
<text x="169.3" y="210.1">1</text>
<text x="160" y="217.2">E.STOP</text>
<text x="169.3" y="218">2</text>
<text x="52.1" y="230">1</text>
<text x="76.1" y="230">2</text>
<text x="84.1" y="230">3</text>
<text x="94.1" y="230">4</text>
<text x="102.1" y="230">5</text>
<text x="127.1" y="230">6</text>
<text x="136.1" y="230">7</text>
<text x="148.1" y="230">8</text>
<text x="160.1" y="230">27</text>
<text x="170.1" y="230">28</text>
<text x="184.1" y="230">9</text>
<text x="196.1" y="230">10</text>
<text x="204.1" y="230">11</text>
<text x="210.1" y="230">12</text>
<text x="234.1" y="230">13</text>
<text x="243.1" y="230">14</text>
<text x="171.9" y="281.3">SN</text>
<text x="12.5" y="287.7">MFG</text>
<text x="12.8" y="283.7">ASB</text>
<text x="35.7" y="283.6">ASBUILT</text>
<text x="37.8" y="287.6">MFG</text>
<text x="172" y="287.8">SV</text>
<text x="13.4" y="291.7">R0</text>
<text x="32.3" y="291.6">FOR APPROVAL</text>
<text x="65.3" y="291.5">SN</text>
<text x="74.4" y="291.4">2025</text>
<text x="84.1" y="291.5">22</text>
<text x="400.7" y="288.7">Revision</text>
<text x="12.7" y="295.8">REV</text>
<text x="33" y="295.7">DESCRIPTION</text>
<text x="63" y="295.6">APPD</text>
<text x="73" y="295.6">YEAR</text>
<text x="82.8" y="295.6">WEEK</text>
<text x="90.9" y="296.1">FC302-N250kW</text>
<text x="173" y="295.7">UA</text>
<text x="302.2" y="295.4">YEAR</text>
<text x="318.5" y="294.8">MONTH</text>
<text x="339.7" y="295.1">Date</text>
<text x="399.7" y="294.8">Sheet 8 of 11</text>
</g>
<g font-size="1.9">
<text x="165.4" y="278.8">Drg. approved by</text>
<text x="166.3" y="284.7">Drg. checked by</text>
<text x="167.1" y="292.6">Drg. Preparded by</text>
</g>
<g font-size="1.6">
<text x="319.7" y="120.1">RJ 45</text>
<text x="343.7" y="120.1">RJ 45</text>
<text x="215.3" y="140.6">1</text>
<text x="219.3" y="140.6">2</text>
<text x="231.3" y="140.6">1</text>
<text x="235.3" y="140.6">2</text>
<text x="263.3" y="141.6">1</text>
<text x="267.3" y="141.6">2</text>
<text x="271.2" y="142.7">ON : close</text>
<text x="271.2" y="144.7">OFF: open</text>
<text x="216.6" y="151.1">ON</text>
<text x="225.4" y="155.3" transform="rotate(-90 225.4 155.3)">ON : I = 0/4 - 20 mA</text>
<text x="232.6" y="151.1">ON</text>
<text x="241.4" y="155.3" transform="rotate(-90 241.4 155.3)">ON : I = 0/4 - 20 mA</text>
<text x="264.6" y="152.1">ON</text>
<text x="271.2" y="151.7">RS-485</text>
<text x="271.2" y="153.7">Termination</text>
<text x="227.4" y="157.1" transform="rotate(-90 227.4 157.1)">OFF: U = 0/-10 - +10 V</text>
<text x="243.4" y="157.1" transform="rotate(-90 243.4 157.1)">OFF: U = 0/-10 - +10 V</text>
</g>
</svg>
